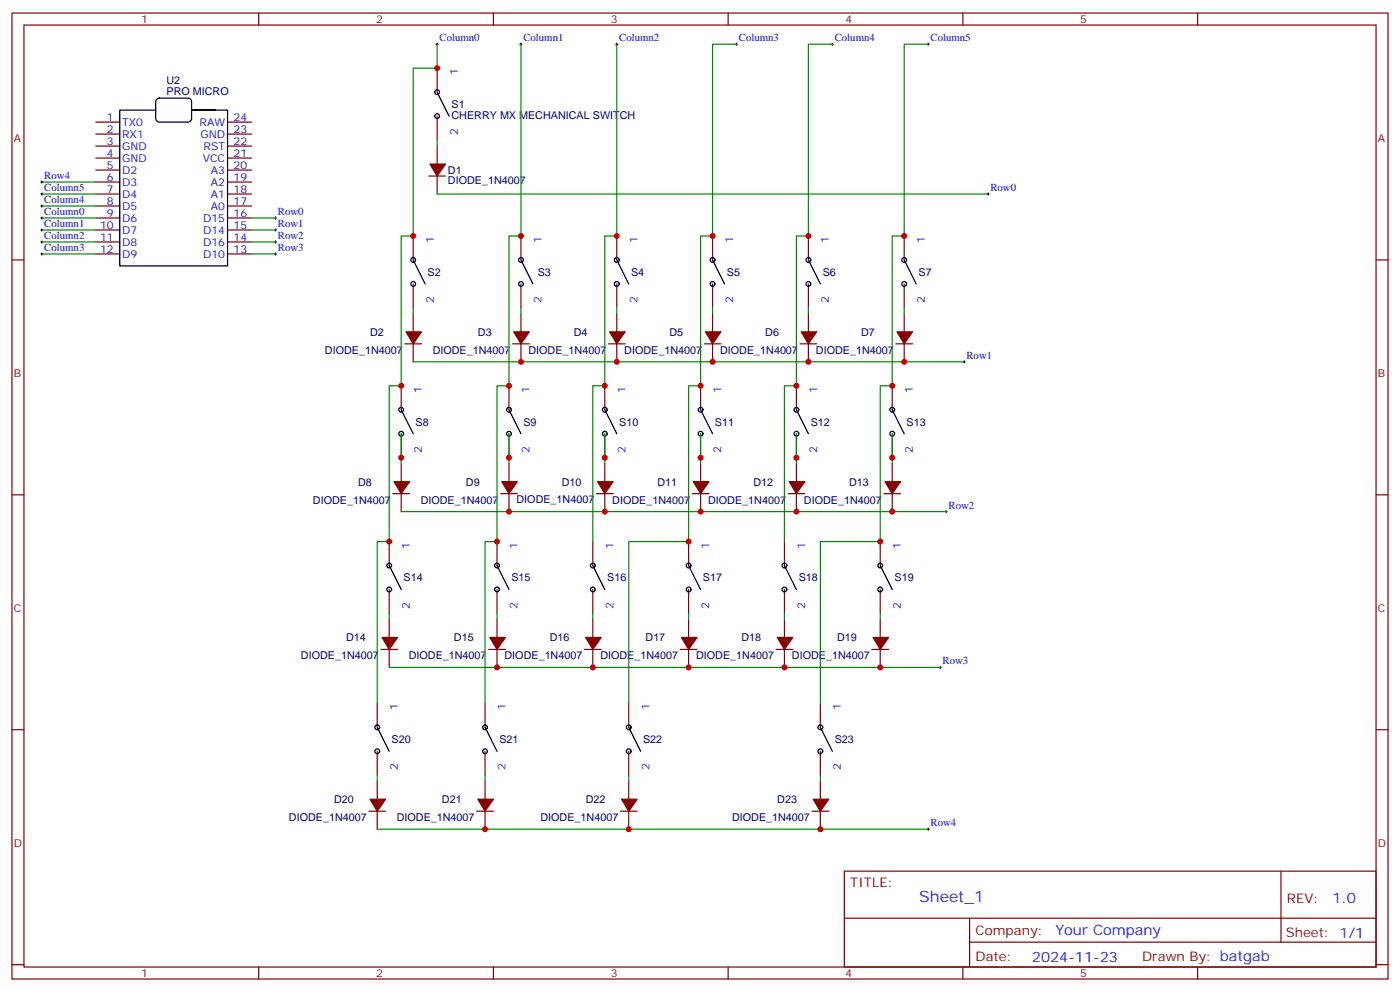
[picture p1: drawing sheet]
<svg xmlns="http://www.w3.org/2000/svg" width="412mm" height="292mm" viewBox="0 0 412 292" stroke-linecap="round" stroke-linejoin="round" font-family="sans-serif">
<g fill="none" stroke="#870000" stroke-width=".35">
<path d="M3.5 3.8h405.4v284.4h-405.4zM7.1 7.4h398.2v277.3h-398.2zM76.2 3.8v3.6M145.3 3.8v3.6M214.5 3.8v3.6M283.6 3.8v3.6M352.8 3.8v3.6M28.2 35.9h7.1M28.2 39.5h7.1M67 35.9h7.1M67 39.5h7.1M128.8 20.1v7"/>
<path d="M128.8 34.2v7M28.2 43h7.1M28.2 46.5h7.1M28.2 50.1h7.1M28.2 53.6h7.1M28.2 57.1h7.1M67 43h7.1M67 46.5h7.1M67 50.1h7.1M67 53.6h7.1M67 57.1h7.1M126.3 51.8h4.9"/>
<path d="M128.8 43v5.3M128.8 51.8v5.3M3.5 76.5h3.6M28.2 60.6h7.1M28.2 64.2h7.1M28.2 67.7h7.1M28.2 71.2h7.1M28.2 74.8h7.1M67 60.6h7.1M67 64.2h7.1M67 67.7h7.1M67 71.2h7.1"/>
<path d="M67 74.8h7.1M121.7 69.5v7M153.5 69.5v7M181.7 69.5v7M209.9 69.5v7M238.1 69.5v7M266.3 69.5v7M405.3 76.5h3.6M121.7 83.6v7M121.7 92.4v5.3M153.5 83.6v7M153.5 92.4v5.3"/>
<path d="M181.7 83.6v7M181.7 92.4v5.3M209.9 83.6v7M209.9 92.4v5.3M238.1 83.6v7M238.1 92.4v5.3M266.3 83.6v7M266.3 92.4v5.3M118.2 113.6v7M119.2 101.2h5M121.7 101.2v5.3M149.9 113.6v7"/>
<path d="M151 101.2h4.9M153.5 101.2v5.3M178.2 113.6v7M179.2 101.2h4.9M181.7 101.2v5.3M206.4 113.6v7M207.4 101.2h5M209.9 101.2v5.3M234.6 113.6v7M235.7 101.2h4.9M238.1 101.2v5.3M262.8 113.6v7"/>
<path d="M263.9 101.2h4.9M266.3 101.2v5.3M118.2 127.7v7M118.2 136.5v5.3M149.9 127.7v7M149.9 136.5v5.3M178.2 127.7v7M178.2 136.5v5.3M206.4 127.7v7M206.4 136.5v5.3M234.6 127.7v7M234.6 136.5v5.3"/>
<path d="M262.8 127.7v7M262.8 136.5v5.3M3.5 145.7h3.6M114.7 159.4v7.1M115.7 145.3h4.9M118.2 145.3v5.3M146.4 159.4v7.1M147.5 145.3h4.9M149.9 145.3v5.3M174.6 159.4v7.1M175.7 145.3h4.9M178.2 145.3v5.3"/>
<path d="M202.8 159.4v7.1M203.9 145.3h4.9M206.4 145.3v5.3M231.1 159.4v7.1M232.1 145.3h5M234.6 145.3v5.3M259.3 159.4v7.1M260.3 145.3h5M262.8 145.3v5.3M405.3 145.7h3.6M114.7 173.5v7.1M146.4 173.5v7.1"/>
<path d="M174.6 173.5v7.1M202.8 173.5v7.1M231.1 173.5v7.1M259.3 173.5v7.1M112.2 191.2h4.9M114.7 182.4v5.2M114.7 191.2v5.3M143.9 191.2h5M146.4 182.4v5.2M146.4 191.2v5.3M172.2 191.2h4.9M174.6 182.4v5.2"/>
<path d="M174.6 191.2v5.3M200.4 191.2h4.9M202.8 182.4v5.2M202.8 191.2v5.3M228.6 191.2h4.9M231.1 182.4v5.2M231.1 191.2v5.3M256.8 191.2h5M259.3 182.4v5.2M259.3 191.2v5.3M3.5 214.8h3.6M111.1 207v7.1"/>
<path d="M142.9 207v7.1M185.2 207v7.1M241.7 207v7.1M405.3 214.8h3.6M108.7 238.8h4.9M111.1 221.2v7M111.1 230v5.3M111.1 238.8v5.3M140.4 238.8h4.9M142.9 221.2v7M142.9 230v5.3M142.9 238.8v5.3"/>
<path d="M182.7 238.8h5M185.2 221.2v7M185.2 230v5.3M185.2 238.8v5.3M239.2 238.8h4.9M241.7 221.2v7M241.7 230v5.3M241.7 238.8v5.3M248.7 256.4h156.6v28.3h-156.6zM377.3 256.5v20.8M248.7 270.3h156.5M285.6 277.3h119.6"/>
<path d="M285.6 270.3v14.1M3.5 284h3.6M76.2 284.7v3.5M145.3 284.7v3.5M214.5 284.7v3.5M283.6 284.7v3.5M352.8 284.7v3.5M405.3 284h3.6"/>
</g>
<g fill="none" stroke="#000" stroke-width=".35">
<path d="M45.9 32.4h-10.6v45.9h31.7v-45.9h-10.6h7.1M46.1 29.3l.8-.4h8.5l.6 .2 .4 .9v4.9l-.2 .6-.8 .4h-8.5l-.6-.2-.4-.8v-4.9zM128.8 27.1l3.5 7.1M121.7 76.5l3.5 7.1M153.5 76.5l3.5 7.1M181.7 76.5l3.5 7.1M209.9 76.5l3.5 7.1M238.1 76.5l3.6 7.1M266.3 76.5l3.6 7.1M118.2 120.6l3.5 7.1M149.9 120.6l3.6 7.1M178.2 120.6l3.5 7.1"/>
<path d="M206.4 120.6l3.5 7.1M234.6 120.6l3.5 7.1M262.8 120.6l3.5 7.1M114.7 166.5l3.5 7M146.4 166.5l3.5 7M174.6 166.5l3.6 7M202.8 166.5l3.6 7M231.1 166.5l3.5 7M259.3 166.5l3.5 7M111.1 214.1l3.6 7.1M142.9 214.1l3.5 7.1M185.2 214.1l3.5 7.1"/>
<path d="M241.7 214.1l3.5 7.1"/>
<circle cx="128.8" cy="27.1" r=".71"/>
<circle cx="128.8" cy="34.2" r=".71"/>
<circle cx="121.7" cy="76.5" r=".71"/>
<circle cx="153.5" cy="76.5" r=".71"/>
<circle cx="181.7" cy="76.5" r=".71"/>
<circle cx="209.9" cy="76.5" r=".71"/>
<circle cx="238.1" cy="76.5" r=".71"/>
<circle cx="266.3" cy="76.5" r=".71"/>
<circle cx="121.7" cy="83.6" r=".71"/>
<circle cx="153.5" cy="83.6" r=".71"/>
<circle cx="181.7" cy="83.6" r=".71"/>
<circle cx="209.9" cy="83.6" r=".71"/>
<circle cx="238.1" cy="83.6" r=".71"/>
<circle cx="266.3" cy="83.6" r=".71"/>
<circle cx="118.2" cy="120.6" r=".71"/>
<circle cx="118.2" cy="127.7" r=".71"/>
<circle cx="149.9" cy="120.6" r=".71"/>
<circle cx="149.9" cy="127.7" r=".71"/>
<circle cx="178.2" cy="120.6" r=".71"/>
<circle cx="178.2" cy="127.7" r=".71"/>
<circle cx="206.4" cy="120.6" r=".71"/>
<circle cx="206.4" cy="127.7" r=".71"/>
<circle cx="234.6" cy="120.6" r=".71"/>
<circle cx="234.6" cy="127.7" r=".71"/>
<circle cx="262.8" cy="127.7" r=".71"/>
<circle cx="262.8" cy="120.6" r=".71"/>
<circle cx="114.7" cy="173.5" r=".71"/>
<circle cx="114.7" cy="166.5" r=".71"/>
<circle cx="146.4" cy="173.5" r=".71"/>
<circle cx="146.4" cy="166.5" r=".71"/>
<circle cx="174.6" cy="166.5" r=".71"/>
<circle cx="174.6" cy="173.5" r=".71"/>
<circle cx="202.8" cy="173.5" r=".71"/>
<circle cx="202.8" cy="166.5" r=".71"/>
<circle cx="231.1" cy="166.5" r=".71"/>
<circle cx="231.1" cy="173.5" r=".71"/>
<circle cx="259.3" cy="173.5" r=".71"/>
<circle cx="259.3" cy="166.5" r=".71"/>
<circle cx="111.1" cy="214.1" r=".71"/>
<circle cx="142.9" cy="214.1" r=".71"/>
<circle cx="185.2" cy="214.1" r=".71"/>
<circle cx="241.7" cy="214.1" r=".71"/>
<circle cx="111.1" cy="221.2" r=".71"/>
<circle cx="142.9" cy="221.2" r=".71"/>
<circle cx="185.2" cy="221.2" r=".71"/>
<circle cx="241.7" cy="221.2" r=".71"/>
</g>
<g fill="#870000" stroke="#870000" stroke-width=".35">
<path d="M126.6 48.3h4.6l-2.4 3.5z"/>
<path d="M119.6 97.7h4.6l-2.5 3.5z"/>
<path d="M151.3 97.7h4.6l-2.4 3.5z"/>
<path d="M179.6 97.7h4.5l-2.4 3.5z"/>
<path d="M207.8 97.7h4.6l-2.5 3.5z"/>
<path d="M236 97.7h4.6l-2.5 3.5z"/>
<path d="M264.2 97.7h4.6l-2.5 3.5z"/>
<path d="M116.1 141.8h4.5l-2.4 3.5z"/>
<path d="M147.8 141.8h4.6l-2.5 3.5z"/>
<path d="M176 141.8h4.6l-2.4 3.5z"/>
<path d="M204.3 141.8h4.5l-2.4 3.5z"/>
<path d="M232.5 141.8h4.6l-2.5 3.5z"/>
<path d="M260.7 141.8h4.6l-2.5 3.5z"/>
<path d="M112.5 187.6h4.6l-2.4 3.6z"/>
<path d="M144.3 187.6h4.6l-2.5 3.6z"/>
<path d="M172.5 187.6h4.6l-2.5 3.6z"/>
<path d="M200.7 187.6h4.6l-2.5 3.6z"/>
<path d="M229 187.6h4.5l-2.4 3.6z"/>
<path d="M257.2 187.6h4.6l-2.5 3.6z"/>
<path d="M109 235.3h4.6l-2.5 3.5z"/>
<path d="M140.8 235.3h4.5l-2.4 3.5z"/>
<path d="M183.1 235.3h4.6l-2.5 3.5z"/>
<path d="M239.5 235.3h4.6l-2.4 3.5z"/>
</g>
<g fill="none" stroke="#000" stroke-width=".29">
<path d="M128.4 13h.7M128.8 12.7v.7M153.1 13h.7M153.5 12.7v.7M181.3 13h.7M181.7 12.7v.7M216.6 13h.7M217 12.7v.7M244.8 13h.7M245.2 12.7v.7M273 13h.8M273.4 12.7v.7"/>
<path d="M12 57.1h.7M12 53.6h.7M12.3 53.2v.7M12.3 56.8v.7M290.7 57.1h.7M291 56.8v.7M12 64.2h.7M12 67.7h.7M12 71.2h.7M12 74.8h.7M12 60.6h.7M12.3 60.3v.7"/>
<path d="M12.3 63.8v.7M12.3 67.3v.8M12.3 70.9v.7M12.3 74.4v.7M80.8 64.2h.7M80.8 67.7h.7M80.8 71.2h.7M80.8 74.8h.7M81.1 63.8v.7M81.1 67.3v.8M81.1 70.9v.7M81.1 74.4v.7"/>
<path d="M283.6 106.5h.7M284 106.2v.7M278.3 150.6h.7M278.7 150.2v.8M276.6 196.5h.7M276.9 196.1v.7M273 244.1h.8M273.4 243.7v.7"/>
</g>
<g fill="none" stroke="#008700" stroke-width=".35">
<path d="M128.8 13v7.1h-7.1v49.4h-3.5v44.1h-3.5v45.8h-3.6v47.6M153.5 13v56.5h-3.6v44.1h-3.5v45.8h-3.5v47.6M181.7 13v56.5h-3.5v44.1h-3.6v45.8M217 13h-7.1v56.5h-3.5v44.1h-3.6v45.8h-17.6v47.6M245.2 13h-7.1v56.5h-3.5v44.1h-3.5v45.8M273.4 13h-7.1v56.5h-3.5v44.1h-3.5v45.8h-17.6v47.6M12.3 57.1h15.9M12.3 53.6h15.9M128.8 57.1h162.2M128.8 41.2v1.8M12.3 64.2h15.9M12.3 67.7h15.9"/>
<path d="M12.3 71.2h15.9M12.3 74.8h15.9M12.3 60.6h15.9M74.1 64.2h7M74.1 67.7h7M74.1 71.2h7M74.1 74.8h7M121.7 90.6v1.8M153.5 90.6v1.8M181.7 90.6v1.8M209.9 90.6v1.8M238.1 90.6v1.8"/>
<path d="M266.3 90.6v1.8M121.7 106.5h162.3M118.2 127.7v8.8M149.9 127.7v8.8M178.2 127.7v8.8M206.4 127.7v8.8M234.6 127.7v8.8M262.8 127.7v8.8M118.2 150.6h160.5M114.7 180.6v1.8M114.7 196.5h162.2M146.4 180.6v1.8"/>
<path d="M174.6 180.6v1.8M202.8 180.6v1.8M231.1 180.6v1.8M259.3 180.6v1.8M111.1 228.2v1.8M142.9 228.2v1.8M185.2 228.2v1.8M241.7 228.2v1.8M111.1 244.1h162.3"/>
</g>
<g fill="#c00">
<circle cx="153.5" cy="106.5" r=".88"/>
<circle cx="181.7" cy="106.5" r=".88"/>
<circle cx="209.9" cy="106.5" r=".88"/>
<circle cx="238.1" cy="106.5" r=".88"/>
<circle cx="266.3" cy="106.5" r=".88"/>
<circle cx="262.8" cy="134.7" r=".88"/>
<circle cx="234.6" cy="134.7" r=".88"/>
<circle cx="206.4" cy="134.7" r=".88"/>
<circle cx="178.2" cy="134.7" r=".88"/>
<circle cx="149.9" cy="134.7" r=".88"/>
<circle cx="118.2" cy="134.7" r=".88"/>
<circle cx="149.9" cy="150.6" r=".88"/>
<circle cx="178.2" cy="150.6" r=".88"/>
<circle cx="206.4" cy="150.6" r=".88"/>
<circle cx="234.6" cy="150.6" r=".88"/>
<circle cx="262.8" cy="150.6" r=".88"/>
<circle cx="146.4" cy="196.5" r=".88"/>
<circle cx="174.6" cy="196.5" r=".88"/>
<circle cx="202.8" cy="196.5" r=".88"/>
<circle cx="231.1" cy="196.5" r=".88"/>
<circle cx="259.3" cy="196.5" r=".88"/>
<circle cx="142.9" cy="244.1" r=".88"/>
<circle cx="185.2" cy="244.1" r=".88"/>
<circle cx="241.7" cy="244.1" r=".88"/>
<circle cx="121.7" cy="69.5" r=".88"/>
<circle cx="118.2" cy="113.6" r=".88"/>
<circle cx="114.7" cy="159.4" r=".88"/>
<circle cx="128.8" cy="20.1" r=".88"/>
<circle cx="153.5" cy="69.5" r=".88"/>
<circle cx="149.9" cy="113.6" r=".88"/>
<circle cx="146.4" cy="159.4" r=".88"/>
<circle cx="181.7" cy="69.5" r=".88"/>
<circle cx="178.2" cy="113.6" r=".88"/>
<circle cx="209.9" cy="69.5" r=".88"/>
<circle cx="238.1" cy="69.5" r=".88"/>
<circle cx="266.3" cy="69.5" r=".88"/>
<circle cx="206.4" cy="113.6" r=".88"/>
<circle cx="234.6" cy="113.6" r=".88"/>
<circle cx="262.8" cy="113.6" r=".88"/>
<circle cx="202.8" cy="159.4" r=".88"/>
<circle cx="259.3" cy="159.4" r=".88"/>
</g>
<text font-size="4.6" fill="#00f" x="270.8" y="265.5">Sheet_1</text>
<g font-size="4.2" fill="#00f">
<text x="392.5" y="265.7">1.0</text>
<text x="310.9" y="275.3">Your Company</text>
<text x="304" y="283.1">2024-11-23</text>
</g>
<g font-size="3.9" fill="#800">
<text x="250.5" y="261">TITLE:</text>
<text x="379.1" y="265.7">REV:</text>
<text x="287.4" y="275.2">Company:</text>
<text x="378.7" y="275.8">Sheet: 1/1</text>
<text x="287.4" y="282.9">Date:</text>
<text x="336.4" y="283">Drawn By: batgab</text>
</g>
<g font-size="3.2" fill="#800">
<text x="41.6" y="6.8">1</text>
<text x="110.8" y="6.8">2</text>
<text x="179.9" y="6.8">3</text>
<text x="249.1" y="6.8">4</text>
<text x="318.2" y="6.8">5</text>
<text x="4.1" y="41.9">A</text>
<text x="405.9" y="41.9">A</text>
<text x="4.1" y="111.1">B</text>
<text x="405.9" y="111.1">B</text>
<text x="4.1" y="180.2">C</text>
<text x="405.9" y="180.2">C</text>
<text x="4.1" y="249.4">D</text>
<text x="405.9" y="249.4">D</text>
<text x="41.6" y="287.7">1</text>
<text x="110.8" y="287.7">2</text>
<text x="179.9" y="287.7">3</text>
<text x="249.1" y="287.7">4</text>
<text x="318.2" y="287.7">5</text>
</g>
<g font-size="3.2" fill="#00f">
<text x="129.5" y="12.1">Column0</text>
<text x="154.2" y="12.1">Column1</text>
<text x="182.4" y="12.1">Column2</text>
<text x="217.7" y="12.1">Column3</text>
<text x="245.9" y="12.1">Column4</text>
<text x="274.1" y="12.1">Column5</text>
<text x="134.8" y="22.2" transform="rotate(-90 134.8 22.2)">1</text>
<text x="31.5" y="35.6">1</text>
<text x="68.8" y="35.6">24</text>
<text x="31.5" y="39.1">2</text>
<text x="36" y="37">TX0</text>
<text x="36" y="40.5">RX1</text>
<text x="58.8" y="37">RAW</text>
<text x="59" y="40.5">GND</text>
<text x="68.8" y="39.1">23</text>
<text x="134.8" y="39.8" transform="rotate(-90 134.8 39.8)">2</text>
<text x="31.5" y="42.7">3</text>
<text x="31.5" y="46.2">4</text>
<text x="36" y="44.1">GND</text>
<text x="36" y="47.6">GND</text>
<text x="59.7" y="47.6">VCC</text>
<text x="60" y="44.1">RST</text>
<text x="68.8" y="42.7">22</text>
<text x="68.8" y="46.2">21</text>
<text x="13.1" y="52.7">Row4</text>
<text x="31.5" y="49.7">5</text>
<text x="31.5" y="53.2">6</text>
<text x="36" y="51.1">D2</text>
<text x="62.1" y="51.1">A3</text>
<text x="68.8" y="49.7">20</text>
<text x="68.8" y="53.2">19</text>
<text x="13.1" y="59.8">Column4</text>
<text x="13.1" y="56.2">Column5</text>
<text x="31.5" y="56.8">7</text>
<text x="36" y="54.6">D3</text>
<text x="36" y="58.2">D4</text>
<text x="62.1" y="54.6">A2</text>
<text x="62.1" y="58.2">A1</text>
<text x="68.8" y="56.8">18</text>
<text x="291.7" y="56.2">Row0</text>
<text x="13.1" y="63.3">Column0</text>
<text x="31.5" y="60.3">8</text>
<text x="31.5" y="63.8">9</text>
<text x="36" y="61.7">D5</text>
<text x="36" y="65.2">D6</text>
<text x="59.8" y="65.2">D15</text>
<text x="62.1" y="61.7">A0</text>
<text x="68.8" y="60.3">17</text>
<text x="68.8" y="63.8">16</text>
<text x="81.8" y="63.3">Row0</text>
<text x="13.1" y="66.8">Column1</text>
<text x="13.1" y="70.3">Column2</text>
<text x="29.5" y="67.3">10</text>
<text x="29.5" y="70.9">11</text>
<text x="36" y="68.8">D7</text>
<text x="59.8" y="68.8">D14</text>
<text x="68.8" y="67.3">15</text>
<text x="68.8" y="70.9">14</text>
<text x="81.8" y="70.3">Row2</text>
<text x="81.8" y="66.8">Row1</text>
<text x="127.8" y="71.6" transform="rotate(-90 127.8 71.6)">1</text>
<text x="159.5" y="71.6" transform="rotate(-90 159.5 71.6)">1</text>
<text x="187.7" y="71.6" transform="rotate(-90 187.7 71.6)">1</text>
<text x="216" y="71.6" transform="rotate(-90 216 71.6)">1</text>
<text x="244.2" y="71.6" transform="rotate(-90 244.2 71.6)">1</text>
<text x="272.4" y="71.6" transform="rotate(-90 272.4 71.6)">1</text>
<text x="13.1" y="73.9">Column3</text>
<text x="29.5" y="74.4">12</text>
<text x="36" y="72.3">D8</text>
<text x="36" y="75.8">D9</text>
<text x="59.8" y="72.3">D16</text>
<text x="59.8" y="75.8">D10</text>
<text x="68.8" y="74.4">13</text>
<text x="81.8" y="73.9">Row3</text>
<text x="127.8" y="89.2" transform="rotate(-90 127.8 89.2)">2</text>
<text x="159.5" y="89.2" transform="rotate(-90 159.5 89.2)">2</text>
<text x="187.7" y="89.2" transform="rotate(-90 187.7 89.2)">2</text>
<text x="216" y="89.2" transform="rotate(-90 216 89.2)">2</text>
<text x="244.2" y="89.2" transform="rotate(-90 244.2 89.2)">2</text>
<text x="272.4" y="89.2" transform="rotate(-90 272.4 89.2)">2</text>
<text x="284.7" y="105.6">Row1</text>
<text x="124.2" y="115.7" transform="rotate(-90 124.2 115.7)">1</text>
<text x="156" y="115.7" transform="rotate(-90 156 115.7)">1</text>
<text x="184.2" y="115.7" transform="rotate(-90 184.2 115.7)">1</text>
<text x="212.4" y="115.7" transform="rotate(-90 212.4 115.7)">1</text>
<text x="240.7" y="115.7" transform="rotate(-90 240.7 115.7)">1</text>
<text x="268.9" y="115.7" transform="rotate(-90 268.9 115.7)">1</text>
<text x="124.2" y="133.3" transform="rotate(-90 124.2 133.3)">2</text>
<text x="156" y="133.3" transform="rotate(-90 156 133.3)">2</text>
<text x="184.2" y="133.3" transform="rotate(-90 184.2 133.3)">2</text>
<text x="212.4" y="133.3" transform="rotate(-90 212.4 133.3)">2</text>
<text x="240.7" y="133.3" transform="rotate(-90 240.7 133.3)">2</text>
<text x="268.9" y="133.3" transform="rotate(-90 268.9 133.3)">2</text>
<text x="279.4" y="149.7">Row2</text>
<text x="120.7" y="161.5" transform="rotate(-90 120.7 161.5)">1</text>
<text x="152.5" y="161.5" transform="rotate(-90 152.5 161.5)">1</text>
<text x="180.7" y="161.5" transform="rotate(-90 180.7 161.5)">1</text>
<text x="208.9" y="161.5" transform="rotate(-90 208.9 161.5)">1</text>
<text x="237.1" y="161.5" transform="rotate(-90 237.1 161.5)">1</text>
<text x="265.4" y="161.5" transform="rotate(-90 265.4 161.5)">1</text>
<text x="120.7" y="179.2" transform="rotate(-90 120.7 179.2)">2</text>
<text x="152.5" y="179.2" transform="rotate(-90 152.5 179.2)">2</text>
<text x="180.7" y="179.2" transform="rotate(-90 180.7 179.2)">2</text>
<text x="208.9" y="179.2" transform="rotate(-90 208.9 179.2)">2</text>
<text x="237.1" y="179.2" transform="rotate(-90 237.1 179.2)">2</text>
<text x="265.4" y="179.2" transform="rotate(-90 265.4 179.2)">2</text>
<text x="277.6" y="195.6">Row3</text>
<text x="117.2" y="209.1" transform="rotate(-90 117.2 209.1)">1</text>
<text x="148.9" y="209.1" transform="rotate(-90 148.9 209.1)">1</text>
<text x="191.3" y="209.1" transform="rotate(-90 191.3 209.1)">1</text>
<text x="247.7" y="209.1" transform="rotate(-90 247.7 209.1)">1</text>
<text x="117.2" y="226.8" transform="rotate(-90 117.2 226.8)">2</text>
<text x="148.9" y="226.8" transform="rotate(-90 148.9 226.8)">2</text>
<text x="191.3" y="226.8" transform="rotate(-90 191.3 226.8)">2</text>
<text x="247.7" y="226.8" transform="rotate(-90 247.7 226.8)">2</text>
<text x="274.1" y="243.2">Row4</text>
</g>
<g font-size="3.2" fill="#000080">
<text x="49" y="27.8">PRO MICRO</text>
<text x="49" y="24.7">U2</text>
<text x="133" y="34.9">CHERRY MX MECHANICAL SWITCH</text>
<text x="133" y="31.8">S1</text>
<text x="131.9" y="51.2">D1</text>
<text x="131.9" y="54.3">DIODE_1N4007</text>
<text x="125.9" y="81.2">S2</text>
<text x="158.4" y="81.2">S3</text>
<text x="185.9" y="81.2">S4</text>
<text x="214.1" y="81.2">S5</text>
<text x="242.4" y="81.2">S6</text>
<text x="270.6" y="81.2">S7</text>
<text x="109" y="98.8">D2</text>
<text x="140.8" y="98.8">D3</text>
<text x="169" y="98.8">D4</text>
<text x="197.2" y="98.8">D5</text>
<text x="225.4" y="98.8">D6</text>
<text x="253.7" y="98.8">D7</text>
<text x="95.7" y="104.1">DIODE_1N4007</text>
<text x="127.5" y="104.1">DIODE_1N4007</text>
<text x="155.7" y="104.1">DIODE_1N4007</text>
<text x="183.9" y="104.1">DIODE_1N4007</text>
<text x="212.1" y="104.1">DIODE_1N4007</text>
<text x="240.3" y="104.1">DIODE_1N4007</text>
<text x="122.4" y="125.3">S8</text>
<text x="154.2" y="125.3">S9</text>
<text x="182.4" y="125.3">S10</text>
<text x="210.6" y="125.3">S11</text>
<text x="238.8" y="125.3">S12</text>
<text x="267.1" y="125.3">S13</text>
<text x="105.5" y="142.9">D8</text>
<text x="137.2" y="142.9">D9</text>
<text x="165.5" y="142.9">D10</text>
<text x="193.7" y="142.9">D11</text>
<text x="221.9" y="142.9">D12</text>
<text x="250.1" y="142.9">D13</text>
<text x="92.2" y="148.2">DIODE_1N4007</text>
<text x="123.9" y="148.2">DIODE_1N4007</text>
<text x="152.1" y="148.2">DIODE_1N4007</text>
<text x="180.4" y="148.2">DIODE_1N4007</text>
<text x="208.6" y="148.2">DIODE_1N4007</text>
<text x="236.8" y="148.2">DIODE_1N4007</text>
<text x="118.9" y="171.1">S14</text>
<text x="150.6" y="171.1">S15</text>
<text x="178.9" y="171.1">S16</text>
<text x="207.1" y="171.1">S17</text>
<text x="235.3" y="171.1">S18</text>
<text x="263.5" y="171.1">S19</text>
<text x="102" y="188.8">D14</text>
<text x="133.7" y="188.8">D15</text>
<text x="161.9" y="188.8">D16</text>
<text x="190.2" y="188.8">D17</text>
<text x="218.4" y="188.8">D18</text>
<text x="246.6" y="188.8">D19</text>
<text x="88.6" y="194.1">DIODE_1N4007</text>
<text x="120.4" y="194.1">DIODE_1N4007</text>
<text x="148.6" y="194.1">DIODE_1N4007</text>
<text x="176.8" y="194.1">DIODE_1N4007</text>
<text x="205.1" y="194.1">DIODE_1N4007</text>
<text x="233.3" y="194.1">DIODE_1N4007</text>
<text x="115.4" y="218.8">S20</text>
<text x="147.1" y="218.8">S21</text>
<text x="189.4" y="218.8">S22</text>
<text x="245.9" y="218.8">S23</text>
<text x="98.4" y="236.4">D20</text>
<text x="130.2" y="236.4">D21</text>
<text x="172.5" y="236.4">D22</text>
<text x="229" y="236.4">D23</text>
<text x="85.1" y="241.7">DIODE_1N4007</text>
<text x="116.9" y="241.7">DIODE_1N4007</text>
<text x="159.2" y="241.7">DIODE_1N4007</text>
<text x="215.6" y="241.7">DIODE_1N4007</text>
</g>
</svg>
